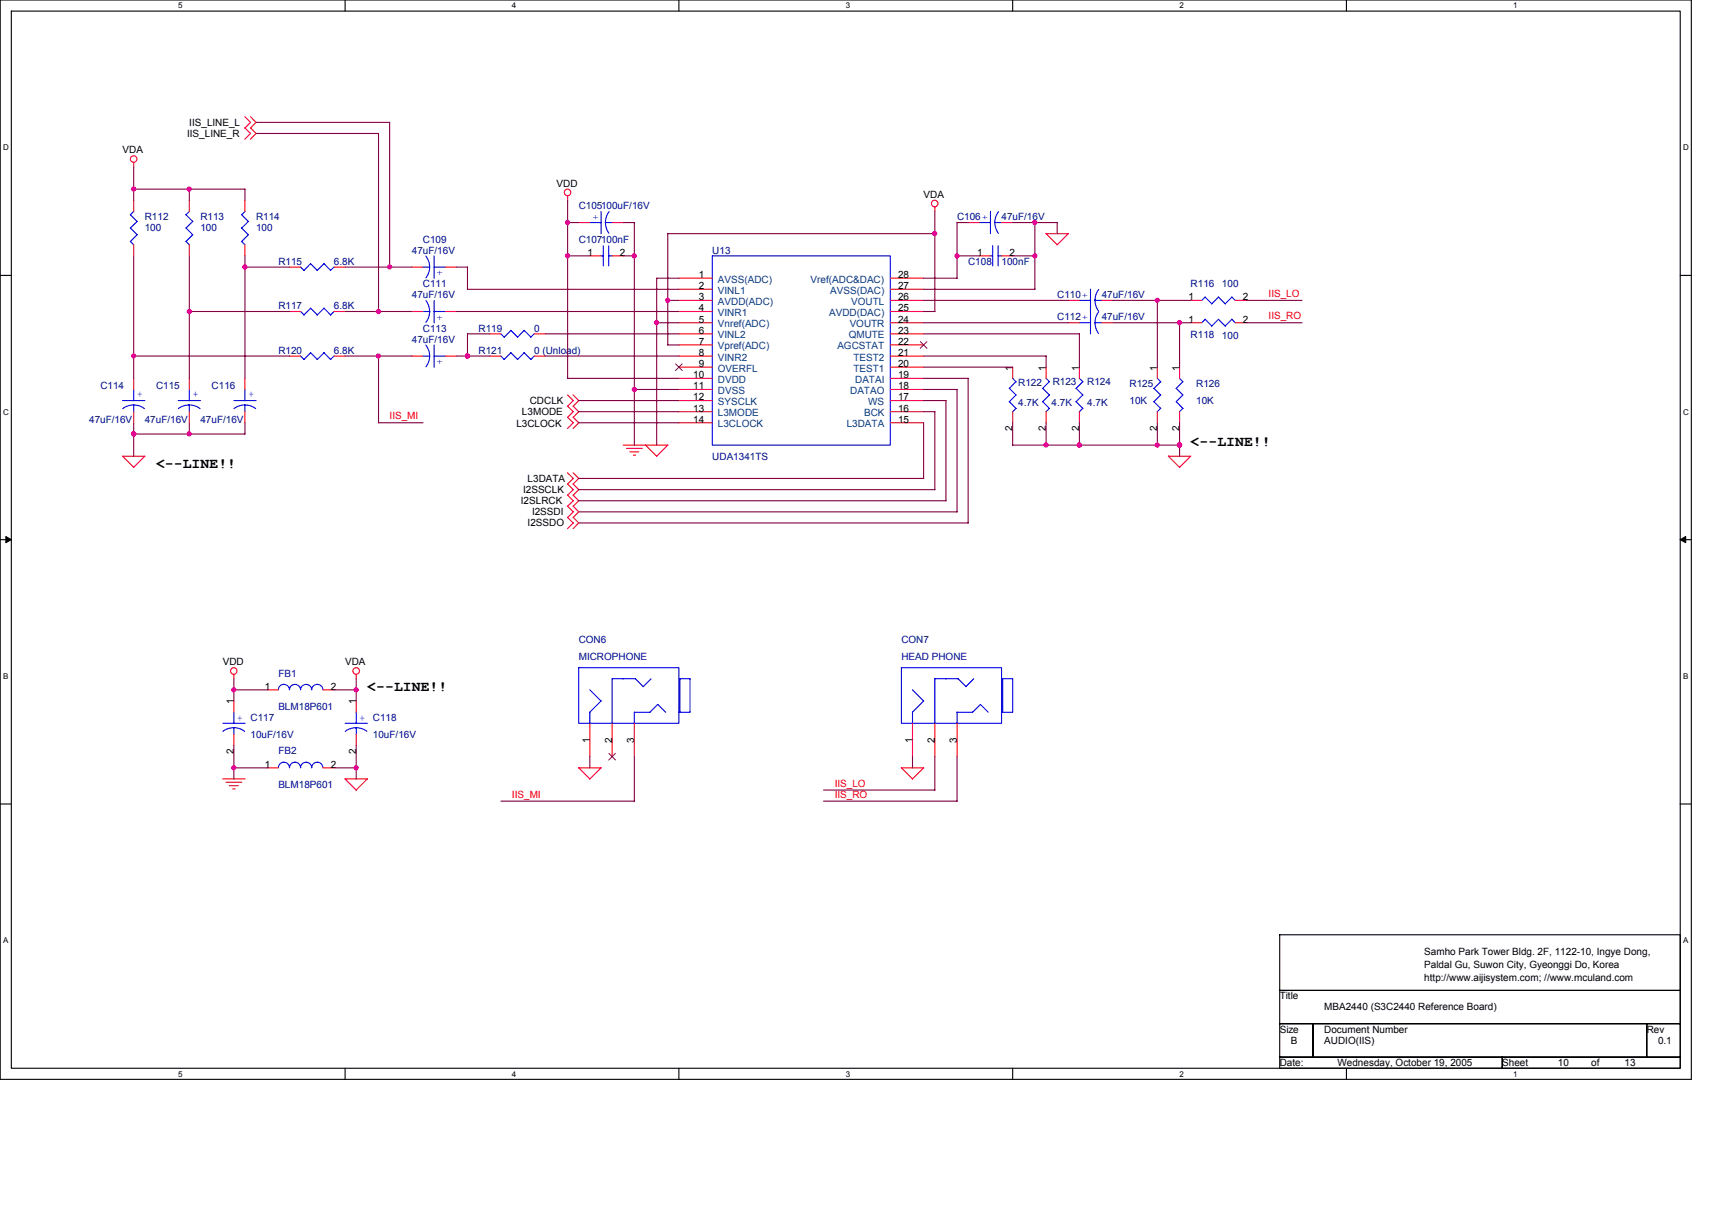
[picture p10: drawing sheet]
<svg xmlns="http://www.w3.org/2000/svg" width="297mm" height="210mm" viewBox="0 0 297 210" stroke-linecap="round" stroke-linejoin="round" font-family="sans-serif">
<path d="M0 0h293.5v187.2h-293.5zM2 1.9h289.5v183.4h-289.5z" fill="none" stroke="#000" stroke-width=".19"/>
<g fill="#fff">
<path d="M30.9 .2h.8v1.6h-.8z"/>
<path d="M30.9 185.5h.8v1.6h-.8z"/>
</g>
<path d="M59.9 0v1.9M59.9 185.3v1.9" fill="none" stroke="#000" stroke-width=".19"/>
<g fill="#fff">
<path d="M88.8 .2h.8v1.6h-.8z"/>
<path d="M88.8 185.5h.8v1.6h-.8z"/>
</g>
<path d="M117.8 0v1.9M117.8 185.3v1.9" fill="none" stroke="#000" stroke-width=".19"/>
<g fill="#fff">
<path d="M146.7 .2h.8v1.6h-.8z"/>
<path d="M146.7 185.5h.8v1.6h-.8z"/>
</g>
<path d="M175.7 0v1.9M175.7 185.3v1.9" fill="none" stroke="#000" stroke-width=".19"/>
<g fill="#fff">
<path d="M204.7 .2h.7v1.6h-.7z"/>
<path d="M204.7 185.5h.7v1.6h-.7z"/>
</g>
<path d="M233.6 0v1.9M233.6 185.3v1.9" fill="none" stroke="#000" stroke-width=".19"/>
<g fill="#fff">
<path d="M262.6 .2h.7v1.6h-.7z"/>
<path d="M262.6 185.5h.7v1.6h-.7z"/>
<path d="M.5 24.8h1v1.6h-1z"/>
<path d="M292 24.8h1v1.6h-1z"/>
<path d="M.5 70.7h1v1.5h-1z"/>
<path d="M292 70.7h1v1.5h-1z"/>
</g>
<path d="M0 47.8h2M291.5 47.8h2" fill="none" stroke="#000" stroke-width=".19"/>
<g fill="#fff">
<path d="M.5 116.5h.9v1.6h-.9z"/>
<path d="M292 116.5h.9v1.6h-.9z"/>
</g>
<path d="M0 93.6h2M291.5 93.6h2" fill="none" stroke="#000" stroke-width=".19"/>
<path d="M1 93.1l1 .5-1 .5zM291.5 93.6l1-.5v1z" fill="#000" stroke="#000" stroke-width=".17"/>
<g fill="#fff">
<path d="M.5 162.4h.9v1.5h-.9z"/>
<path d="M292 162.4h.9v1.5h-.9z"/>
</g>
<path d="M0 139.5h2M291.5 139.5h2M222 162.2h69.5v9.6h-69.5zM222 171.8h69.5v5.8h-69.5zM222 177.6h5.8v5.8h-5.8zM227.8 177.6h57.9v5.8h-57.9zM285.7 177.6h5.8v5.8h-5.8zM222 183.4h38.6v1.9h-38.6zM260.6 183.4h30.9v1.9h-30.9z" fill="none" stroke="#000" stroke-width=".19"/>
<g fill="none" stroke="#f00" stroke-width=".19">
<path d="M23.2 28.2v.8M23.2 34.7v2M32.8 34.7v2M42.5 20.2l1 1-1 1M42.5 22.2l1 1-1 1M42.5 34.7v2M43.5 20.2l.9 1-.9 1M43.5 22.2l.9 1-.9 1M98.5 34v.8M100.4 38.6h1.9M106.2 38.6h1.9M162.2 35.9v.8"/>
<path d="M168 38.6h1.9M173.8 38.6h1.9M23.2 42.5v1.9M32.8 42.5v1.9M42.5 42.5v1.9M50.2 54h2M50.2 46.3h2M58 54h1.9M58 46.3h1.9M71.5 54h1.9M71.5 46.3h1.9M77.3 54h1.9"/>
<path d="M77.3 46.3h1.9M85 57.9h1.9M92.7 57.9h1.9M102.3 44.4h2M106.2 44.4h1.9M117.8 52.1h5.8M117.8 54h5.8M117.8 48.3h5.8M117.8 50.2h5.8M117.8 56h5.8M117.8 57.9h5.8M117.8 59.8h5.8"/>
<path d="M154.5 52.1h5.7M154.5 54h5.7M154.5 48.3h5.7M154.5 50.2h5.7M154.5 56h5.7M154.5 57.9h5.7M154.5 59.8h5.7M169.9 44.4h1.9M173.8 44.4h1.9M185.4 40.5l-2 2M185.4 52.1h1.9M185.4 56h1.9"/>
<path d="M185.4 40.5h-3.9l1.9 2M191.2 52.1h1.9M191.2 56h1.9M206.6 52.1h1.9M206.6 56h1.9M214.3 52.1h1.9M214.3 56h1.9M21.2 79.1l2 2M21.3 79.1h3.8M23.2 65.6v2M23.2 71.4v1.9M25.1 79.1l-1.9 2"/>
<path d="M32.8 65.6v2M32.8 71.4v1.9M42.5 65.6v2M42.5 71.4v1.9M50.2 61.8h2M58 61.8h1.9M71.5 61.8h1.9M77.3 61.8h1.9M85 61.8h1.9M92.7 61.8h1.9M98.5 70.4l1 1-1 1M98.5 72.4l1 .9-1 1"/>
<path d="M98.5 68.5l1 1-1 1M99.4 70.4l1 1-1 1M99.4 72.4l1 .9-1 1M99.4 68.5l1 1-1 1M108.1 77.2h7.8M108.7 77.8h2.7M109.3 78.4h1.5M109.9 79h.4M112 77.2l1.9 1.9M115.9 77.2l-2 2M117.8 61.8h5.8M117.8 63.7h5.8"/>
<path d="M117.8 65.6h5.8M117.8 67.6h5.8M117.8 69.5h5.8M117.8 71.4h5.8M117.8 73.3h5.8M154.5 61.8h5.7M154.5 63.7h5.7M154.5 65.6h5.7M154.5 67.6h5.7M154.5 69.5h5.7M154.5 71.4h5.7M154.5 73.3h5.7"/>
<path d="M175.7 63.7v1.9M175.7 71.4v1.9M181.5 63.7v1.9M181.5 71.4v1.9M187.3 63.7v1.9M187.3 71.4v1.9M200.8 63.7v1.9M200.8 71.4v1.9M202.7 79.1l1.9 2 2-2h-3.9M204.7 63.7v1.9M204.7 71.4v1.9M98.5 82l1 1-1 1"/>
<path d="M98.5 83.9l1 1-1 1M98.5 85.9l1 1-1 .9M98.5 87.8l1 1-1 1M98.5 89.7l1 1-1 1M99.4 82l1 1-1 1M99.4 83.9l1 1-1 1M99.4 85.9l1 1-1 .9M99.4 87.8l1 1-1 1M99.4 89.7l1 1-1 1M40.6 117v.8M46.4 119.7h1.9M56 119.7h2"/>
<path d="M61.8 117v.8M38.6 135.1h3.9M39.2 135.7h2.7M39.8 136.3h1.5M40.4 136.9h.4M40.6 121.6v1.9M40.6 127.4v1.9M46.4 133.2h1.9M56 133.2h2M61.8 121.6v1.9M61.8 127.4v1.9M63.7 135.1l-1.9 2"/>
<path d="M63.8 135.1h-3.9l1.9 2M100.4 133.2l1.9 1.9M100.4 133.2h3.9M102.3 125.5v5.8M104.3 133.2l-2 1.9M106.2 125.5v5.8M110.1 125.5v5.8M156.4 133.2l1.9 1.9M156.4 133.2h3.9M158.3 125.5v5.8M160.2 133.2l-1.9 1.9M162.2 125.5v5.8"/>
<path d="M166 125.5v5.8"/>
<circle cx="23.2" cy="27.6" r=".57"/>
<circle cx="98.5" cy="33.4" r=".57"/>
<circle cx="162.2" cy="35.3" r=".57"/>
<circle cx="40.6" cy="116.4" r=".57"/>
<circle cx="61.8" cy="116.4" r=".57"/>
</g>
<g fill="none" stroke="#00f" stroke-width=".19">
<path d="M22.6 39.5l1.2 1.2M22.6 37.2l1.2 1.2M23.2 36.7l-.6 .6M23.8 38.4l-1.2 1.2M32.3 37.2l1.1 1.2M32.9 36.7l-.6 .6M33.5 38.4l-1.2 1.1 1.1 1.2M41.9 39.5l1.2 1.2M41.9 37.2l1.2 1.2M42.5 36.7l-.6 .6M43.1 38.4l-1.2 1.2M102.3 38.6h2"/>
<path d="M104.3 36.7v3.8M105 38.6h1.2M105.7 36.7l-.4 .7-.3 1.2 .1 .8 .6 1.1M169.9 38.6h2M171.8 36.7v3.8M172.6 38.6h1.2M173.2 36.7l-.4 .7-.2 1.2 .1 .8 .5 1.1M22.6 41.9l.6 .6M23.8 40.7l-1.2 1.2M32.3 41.9l.5 .6M33.5 40.7l-1.2 1.2M41.9 41.9l.6 .6"/>
<path d="M43.1 40.7l-1.2 1.2M52.1 54l.6 .6M52.1 46.3l.6 .6M53.9 53.4l1.2 1.2M53.9 45.7l1.2 1.2M53.9 53.5l-1.2 1.2M53.9 45.7l-1.2 1.2M56.2 53.4l1.2 1.2M56.2 45.7l1.2 1.2M56.2 53.5l-1.2 1.2M56.2 45.7l-1.2 1.2M58 54l-.7 .7"/>
<path d="M58 46.3l-.7 .6M73.4 54h1.1M73.4 46.3h1.1M73.9 59.9l.4 .7 .2 1.1-.1 .9-.5 1M73.9 52.1l.4 .7 .2 1.2-.1 .8-.5 1.1M73.9 44.4l.4 .7 .2 1.2-.1 .8-.5 1.1M75.3 54h2M75.3 46.3h2M75.3 44.4v3.9M75.3 52.1v3.9M75.3 59.8v3.9M86.9 57.9l.6 .6"/>
<path d="M88.6 57.3l1.2 1.2M88.6 57.3l-1.1 1.2M90.9 57.3l1.2 1.2M90.9 57.3l-1.1 1.2M92.7 57.9l-.6 .6M104.3 44.4h.4M104.7 42.6v3.5M105.6 44.4h.6M105.6 42.6v3.5M123.6 44.4h30.9v32.8h-30.9zM171.8 44.4h.5M172.2 42.6v3.5"/>
<path d="M173.2 44.4h.6M173.2 42.6v3.5M187.3 52.1h1.9M187.3 56h1.9M189.2 50.2v7.7M190 52.1h1.2M190 56h1.2M190.6 50.2l-.4 .7-.2 1.2 .1 .8 .5 1.1M190.6 54.1l-.4 .7-.2 1.1 .1 .9 .5 1M208.5 52.1l.6-.6 1.2 1.2M208.5 56l.6-.6 1.2 1.2M210.2 52.7l1.2-1.2 1.2 1.2"/>
<path d="M214.3 52.1l-.5-.6-1.2 1.2M214.3 56l-.5-.6-1.2 1.2-1.2-1.2-1.2 1.2M21.3 69.5h3.8M21.3 70.9l.7-.4 1.2-.2 1.2 .2 .7 .4M23.2 67.6v1.9M23.2 70.3v1.1M30.9 69.5h3.9M30.9 70.9l.7-.4 1.2-.2 1.2 .2 .7 .4M32.8 67.6v1.9M32.8 70.3v1.1M40.6 69.5h3.8M40.6 70.9l.7-.4 1.2-.2 1.2 .2 .7 .4"/>
<path d="M42.5 67.6v1.9M42.5 70.3v1.1M52.1 61.7l.6 .7M53.9 61.2l1.1 1.2 1.2-1.2M53.9 61.2l-1.2 1.2M56.2 61.2l1.1 1.2 .7-.6M73.4 61.8h1.1M75.3 61.8h2M86.9 61.7l.6 .7M88.6 61.2l1.2 1.2 1.1-1.2M88.6 61.2l-1.1 1.2M90.9 61.2l1.2 1.2"/>
<path d="M92.7 61.8l-.6 .6M175.1 67.4l1.2 1.1-1.2 1.2M175.1 69.7l1.2 1.2M175.7 65.6l.6 .6M176.3 66.2l-1.2 1.2M176.3 70.8l-.6 .6M180.9 67.4l1.2 1.1-1.2 1.2M180.9 69.7l1.2 1.2M181.5 65.6l.6 .6M182.1 66.2l-1.2 1.2M182.1 70.8l-.6 .6M186.7 67.4l1.2 1.1"/>
<path d="M186.7 69.7l1.2 1.2M187.3 65.6l.6 .6M187.9 66.2l-1.2 1.2M187.9 68.5l-1.2 1.2M187.9 70.8l-.6 .6M200.2 67.4l1.2 1.1-1.2 1.2M200.2 69.7l1.2 1.2M200.8 65.6l.6 .6M201.4 66.2l-1.2 1.2M201.4 70.8l-.6 .6M204.1 67.4l1.1 1.1M204.1 69.7l1.1 1.2"/>
<path d="M204.7 65.6l.5 .6M205.2 66.2l-1.1 1.2M205.2 68.5l-1.1 1.2M205.2 70.8l-.6 .6M48.3 119.7a.96 .96 0 0 1 1-1 .96 .96 0 0 1 .9 1 .96 .96 0 0 1 1-1 .96 .96 0 0 1 1 1 .96 .96 0 0 1 .9-1 .96 .96 0 0 1 1 1 .97 .97 0 0 1 1-1 .97 .97 0 0 1 .9 1M100.4 115.8h17.4v9.7h-17.4zM102.3 119.7l2 1.9M106.2 117.8h4.1M106.2 117.8v7.7M110.2 117.7l1.4 1.4 1.4-1.3M118 117.8h1.7M118 117.8v5.8"/>
<path d="M119.7 117.7v5.8h-1.9M156.4 115.8h17.4v9.7h-17.4zM158.3 119.7l1.9 1.9M166.2 117.7l1.4 1.4M166.2 117.8h-4v7.7M168.9 117.8l-1.3 1.3M173.9 117.8h1.8M174 117.8v5.8M175.7 117.7v5.8h-1.9M38.6 125.5h3.9M38.7 126.9l.7-.4 1.2-.3 1.1 .3 .7 .4M40.6 123.5v2"/>
<path d="M40.6 126.2v1.2M48.3 133.2a.96 .96 0 0 1 1-1 .96 .96 0 0 1 .9 1 .96 .96 0 0 1 1-1 .96 .96 0 0 1 1 1 .96 .96 0 0 1 .9-1 .96 .96 0 0 1 1 1 .97 .97 0 0 1 1-1 .97 .97 0 0 1 .9 1M59.9 125.5h3.9M59.9 126.9l.7-.4 1.2-.3 1.2 .3 .7 .4M61.8 123.5v2M61.8 126.2v1.2M104.3 121.6l-2 1.9v2M112.8 123.6l1.3-1.4 1.4 1.4M112.8 123.5h-2.8l.1 2M160.3 121.6l-2 1.9v2M168.7 123.6l1.4-1.4 1.4 1.4M168.8 123.5h-2.8v2"/>
</g>
<path d="M159.7 59.3l1.1 1.1M160.8 59.3l-1.1 1.1M117.2 63.1l1.2 1.2M118.4 63.1l-1.2 1.2M105.6 130.7l1.2 1.1M106.8 130.7l-1.2 1.1" fill="none" stroke="#804000" stroke-width=".17"/>
<g fill="none" stroke="#800040" stroke-width=".19">
<path d="M23.2 29v5.8M23.2 32.8h19.3v2M32.8 32.8v2M44.4 23.2h21.3v30.9M44.4 21.2h23.2v25.2M98.5 38.6h1.9M98.5 34.7v31M108.1 38.6h2M110.1 38.6v38.6M162.2 36.7v17.4M168 38.6h-2v9.7M175.7 38.6h7.7v2"/>
<path d="M179.6 38.6v11.6M23.2 44.4v21.3M32.8 54h17.4M32.8 44.4v21.3M42.5 46.3h7.7M42.5 44.4v21.3M59.9 54h11.6M59.9 46.3h11.6M79.2 46.3h1.9v3.9h36.7M79.2 54h38.6M85 57.9h-3.9v3.9M94.6 57.9h23.2"/>
<path d="M98.5 44.4h3.9M108.1 44.4h2M113.9 56h3.9M115.9 52.1h1.9M117.8 48.3h-3.9v28.9M160.2 57.9h27.1v5.8M160.2 52.1h25.2M160.2 56h25.2M160.2 50.2h19.4M160.2 54h2M160.2 48.3h5.9M162.2 40.5h-46.3v19.4l1.9-.1"/>
<path d="M166 44.4h3.9M175.7 44.4h3.9M193.1 52.1h13.5M193.1 56h13.5M200.8 52.1v11.6M204.7 56v7.7M216.2 52.1h9.7M216.2 56h9.7M23.2 73.3v5.9M23.2 61.8h27M32.8 73.3v2M42.5 73.3v2h-19.3"/>
<path d="M59.9 61.8h11.6M65.7 61.8v11.5h7.7M79.2 61.8h5.8M94.6 61.8h23.2M98.5 65.6h19.3M100.4 73.3h17.4M100.4 69.5h17.4M100.4 71.4h17.4M110.1 67.6h7.7M160.2 65.6h7.8v25.1M160.2 69.5h3.9v17.4h-63.7M160.2 63.7h15.5"/>
<path d="M160.2 61.8h21.3M160.2 71.4h2M160.2 73.3v9.7M160.2 67.6h5.9M162.2 71.4v13.6M166 67.6v21.2M175.7 77.2h29M175.7 73.3v3.9M181.5 61.8v1.9M181.5 73.3v3.9M187.3 73.3v3.9M200.8 73.3v3.9"/>
<path d="M204.7 73.3v5.9M100.4 88.8h65.7M100.4 90.7h67.6M100.4 84.9h61.8M100.4 83h59.9M40.6 117.8v3.8M40.6 119.7h5.8M58 119.7h3.8M61.8 117.8v3.8M40.6 129.3v5.8M40.6 133.2h5.8M58 133.2h3.8"/>
<path d="M61.8 129.3v5.8M86.9 139h23.2M102.3 131.3v1.9M110.1 131.3v7.7M142.9 139h23.2M142.9 137.1h19.3M158.3 131.3v1.9M162.2 131.3v5.8M166 131.3v7.7"/>
</g>
<g fill="#f0f" stroke="#f0f" stroke-width=".19">
<circle cx="23.2" cy="75.3" r=".38"/>
<circle cx="204.6" cy="56" r=".38"/>
<circle cx="204.6" cy="77.2" r=".38"/>
<circle cx="81.1" cy="61.8" r=".38"/>
<circle cx="181.5" cy="77.2" r=".38"/>
<circle cx="23.2" cy="61.8" r=".38"/>
<circle cx="113.9" cy="56" r=".38"/>
<circle cx="98.5" cy="38.6" r=".38"/>
<circle cx="65.7" cy="61.8" r=".38"/>
<circle cx="166" cy="44.4" r=".38"/>
<circle cx="179.6" cy="44.4" r=".38"/>
<circle cx="200.8" cy="52.1" r=".38"/>
<circle cx="200.8" cy="77.2" r=".38"/>
<circle cx="61.8" cy="133.2" r=".38"/>
<circle cx="187.3" cy="77.2" r=".38"/>
<circle cx="110" cy="67.6" r=".38"/>
<circle cx="98.5" cy="44.4" r=".38"/>
<circle cx="179.6" cy="38.6" r=".38"/>
<circle cx="110" cy="44.4" r=".38"/>
<circle cx="40.6" cy="133.2" r=".38"/>
<circle cx="115.8" cy="52.1" r=".38"/>
<circle cx="23.2" cy="32.8" r=".38"/>
<circle cx="40.6" cy="119.7" r=".38"/>
<circle cx="162.2" cy="40.5" r=".38"/>
<circle cx="61.8" cy="119.7" r=".38"/>
<circle cx="42.5" cy="46.3" r=".38"/>
<circle cx="32.8" cy="54" r=".38"/>
<circle cx="32.8" cy="32.8" r=".38"/>
<circle cx="32.8" cy="75.3" r=".38"/>
<circle cx="67.6" cy="46.3" r=".38"/>
<circle cx="65.7" cy="54" r=".38"/>
</g>
<g font-size="2.5">
<text x="206.6" y="77.4">&lt;--LINE!!</text>
<text x="27.1" y="81.3">&lt;--LINE!!</text>
<text x="63.7" y="119.9">&lt;--LINE!!</text>
</g>
<g font-size="1.7">
<text x="32.5" y="23.7">IIS_LINE_R</text>
<text x="32.8" y="21.8">IIS_LINE_L</text>
<text x="21.3" y="26.6">VDA</text>
<text x="96.6" y="32.4">VDD</text>
<text x="160.2" y="34.4">VDA</text>
<text x="102" y="44.4">1</text>
<text x="107.6" y="44.4">2</text>
<text x="169.5" y="44.4">1</text>
<text x="175.1" y="44.4">2</text>
<text x="121.3" y="48.2">1</text>
<text x="121.3" y="50.2">2</text>
<text x="121.3" y="52.1">3</text>
<text x="155.8" y="52.1">26</text>
<text x="155.8" y="50.2">27</text>
<text x="155.8" y="48.2">28</text>
<text x="206.2" y="52.1">1</text>
<text x="215.7" y="52.1">2</text>
<text x="121.3" y="54">4</text>
<text x="121.3" y="56">5</text>
<text x="121.3" y="57.9">6</text>
<text x="121.3" y="59.8">7</text>
<text x="155.8" y="59.8">22</text>
<text x="155.8" y="57.9">23</text>
<text x="155.8" y="56">24</text>
<text x="155.8" y="54">25</text>
<text x="206.2" y="56">1</text>
<text x="215.7" y="56">2</text>
<text x="120.3" y="65.6">10</text>
<text x="121.3" y="61.7">8</text>
<text x="121.3" y="63.7">9</text>
<text x="155.8" y="65.6">19</text>
<text x="155.8" y="63.7">20</text>
<text x="155.8" y="61.7">21</text>
<text x="175.7" y="64.3" transform="rotate(-90 175.7 64.3)">1</text>
<text x="181.5" y="64.3" transform="rotate(-90 181.5 64.3)">1</text>
<text x="187.3" y="64.3" transform="rotate(-90 187.3 64.3)">1</text>
<text x="200.8" y="64.3" transform="rotate(-90 200.8 64.3)">1</text>
<text x="204.6" y="64.3" transform="rotate(-90 204.6 64.3)">1</text>
<text x="91.9" y="70.1">CDCLK</text>
<text x="120.3" y="67.5">11</text>
<text x="120.3" y="69.5">12</text>
<text x="120.3" y="71.4">13</text>
<text x="155.8" y="71.4">16</text>
<text x="155.8" y="69.5">17</text>
<text x="155.8" y="67.5">18</text>
<text x="89.6" y="74.1">L3CLOCK</text>
<text x="90.6" y="72">L3MODE</text>
<text x="120.3" y="73.3">14</text>
<text x="155.8" y="73.3">15</text>
<text x="175.7" y="74.8" transform="rotate(-90 175.7 74.8)">2</text>
<text x="181.5" y="74.8" transform="rotate(-90 181.5 74.8)">2</text>
<text x="187.3" y="74.8" transform="rotate(-90 187.3 74.8)">2</text>
<text x="200.8" y="74.8" transform="rotate(-90 200.8 74.8)">2</text>
<text x="204.6" y="74.8" transform="rotate(-90 204.6 74.8)">2</text>
<text x="91.5" y="83.6">L3DATA</text>
<text x="90.4" y="87.4">I2SLRCK</text>
<text x="90.8" y="85.5">I2SSCLK</text>
<text x="92.3" y="89.4">I2SSDI</text>
<text x="91.5" y="91.3">I2SSDO</text>
<text x="38.6" y="115.4">VDD</text>
<text x="46" y="119.7">1</text>
<text x="57.4" y="119.7">2</text>
<text x="59.9" y="115.4">VDA</text>
<text x="40.6" y="122.2" transform="rotate(-90 40.6 122.2)">1</text>
<text x="61.8" y="122.2" transform="rotate(-90 61.8 122.2)">1</text>
<text x="40.6" y="130.8" transform="rotate(-90 40.6 130.8)">2</text>
<text x="61.8" y="130.8" transform="rotate(-90 61.8 130.8)">2</text>
<text x="102.3" y="128.8" transform="rotate(-90 102.3 128.8)">1</text>
<text x="106.2" y="128.8" transform="rotate(-90 106.2 128.8)">2</text>
<text x="110" y="128.8" transform="rotate(-90 110 128.8)">3</text>
<text x="158.3" y="128.8" transform="rotate(-90 158.3 128.8)">1</text>
<text x="162.2" y="128.8" transform="rotate(-90 162.2 128.8)">2</text>
<text x="166" y="128.8" transform="rotate(-90 166 128.8)">3</text>
<text x="46" y="133.2">1</text>
<text x="57.4" y="133.2">2</text>
<text x="247.1" y="165.6">Samho Park Tower Bldg. 2F, 1122-10, Ingye Dong,</text>
<text x="247.1" y="167.9">Paldal Gu, Suwon City, Gyeonggi Do, Korea</text>
<text x="222" y="173.4">Title</text>
<text x="247.1" y="170.2">http://www.aijisystem.com; //www.mculand.com</text>
<text x="222" y="179.1">Size</text>
<text x="229.8" y="175.3">MBA2440 (S3C2440 Reference Board)</text>
<text x="229.8" y="179.1">Document Number</text>
<text x="285.7" y="179.1">Rev</text>
<text x="222" y="184.9">Date:</text>
<text x="224" y="181.1">B</text>
<text x="229.8" y="181.1">AUDIO(IIS)</text>
<text x="232.1" y="184.9">Wednesday, October 19, 2005</text>
<text x="260.6" y="184.9">Sheet</text>
<text x="270.3" y="184.9">10</text>
<text x="276.1" y="184.9">of</text>
<text x="281.9" y="184.9">13</text>
<text x="287.7" y="181.1">0.1</text>
</g>
<g font-size="1.7" fill="#000080">
<text x="25.1" y="38.2">R112</text>
<text x="25.1" y="40.2">100</text>
<text x="34.8" y="38.2">R113</text>
<text x="34.8" y="40.2">100</text>
<text x="44.4" y="38.2">R114</text>
<text x="44.4" y="40.2">100</text>
<text x="100.4" y="36.3">C105100uF/16V</text>
<text x="166" y="38.2">C106</text>
<text x="173.8" y="38.2">47uF/16V</text>
<text x="48.3" y="45.9">R115</text>
<text x="57.9" y="45.9">6.8K</text>
<text x="71.5" y="44">47uF/16V</text>
<text x="73.4" y="42.1">C109</text>
<text x="100.4" y="42.1">C107100nF</text>
<text x="123.6" y="44">U13</text>
<text x="168" y="45.9">C108</text>
<text x="173.8" y="45.9">100nF</text>
<text x="48.3" y="53.7">R117</text>
<text x="57.9" y="53.7">6.8K</text>
<text x="71.5" y="51.7">47uF/16V</text>
<text x="73.4" y="49.8">C111</text>
<text x="183.4" y="51.7">C110</text>
<text x="191.2" y="51.7">47uF/16V</text>
<text x="206.6" y="49.8">R116</text>
<text x="212" y="49.8">100</text>
<text x="71.5" y="59.5">47uF/16V</text>
<text x="73.4" y="57.5">C113</text>
<text x="83" y="57.5">R119</text>
<text x="92.7" y="57.5">0</text>
<text x="183.4" y="55.6">C112</text>
<text x="191.2" y="55.6">47uF/16V</text>
<text x="206.6" y="58.7">R118</text>
<text x="212" y="58.9">100</text>
<text x="48.3" y="61.4">R120</text>
<text x="57.9" y="61.4">6.8K</text>
<text x="83" y="61.4">R121</text>
<text x="92.7" y="61.4">0 (Unload)</text>
<text x="17.4" y="67.6">C114</text>
<text x="27.1" y="67.6">C115</text>
<text x="36.7" y="67.6">C116</text>
<text x="176.7" y="67">R122</text>
<text x="176.7" y="70.5">4.7K</text>
<text x="182.5" y="70.5">4.7K</text>
<text x="182.6" y="66.8">R123</text>
<text x="188.6" y="66.8">R124</text>
<text x="188.6" y="70.5">4.7K</text>
<text x="196" y="67.2">R125</text>
<text x="196" y="70.1">10K</text>
<text x="207.6" y="67.2">R126</text>
<text x="207.6" y="70.1">10K</text>
<text x="15.5" y="73.3">47uF/16V</text>
<text x="25.1" y="73.3">47uF/16V</text>
<text x="34.8" y="73.3">47uF/16V</text>
<text x="123.6" y="79.7">UDA1341TS</text>
<text x="100.4" y="111.6">CON6</text>
<text x="156.4" y="111.6">CON7</text>
<text x="48.3" y="117.4">FB1</text>
<text x="100.4" y="114.5">MICROPHONE</text>
<text x="156.4" y="114.5">HEAD PHONE</text>
<text x="43.5" y="125.1">C117</text>
<text x="48.3" y="123.1">BLM18P601</text>
<text x="64.7" y="125.1">C118</text>
<text x="43.5" y="128">10uF/16V</text>
<text x="48.3" y="130.9">FB2</text>
<text x="64.7" y="128">10uF/16V</text>
<text x="48.3" y="136.7">BLM18P601</text>
</g>
<g font-size="1.7" fill="#00f">
<text x="103.8" y="38.2" transform="rotate(-90 103.8 38.2)">+</text>
<text x="171.4" y="38.2" transform="rotate(-90 171.4 38.2)">+</text>
<text x="75.8" y="46.9" transform="rotate(90 75.8 46.9)">+</text>
<text x="188.8" y="51.7" transform="rotate(-90 188.8 51.7)">+</text>
<text x="75.8" y="54.6" transform="rotate(90 75.8 54.6)">+</text>
<text x="188.8" y="55.6" transform="rotate(-90 188.8 55.6)">+</text>
<text x="75.8" y="62.4" transform="rotate(90 75.8 62.4)">+</text>
<text x="23.8" y="68.9">+</text>
<text x="33.4" y="68.9">+</text>
<text x="43.1" y="68.9">+</text>
<text x="41.1" y="125.1">+</text>
<text x="62.4" y="125.1">+</text>
</g>
<g font-size="1.7" fill="#004080">
<text x="124.6" y="49">AVSS(ADC)</text>
<text x="124.6" y="51">VINL1</text>
<text x="124.6" y="52.9">AVDD(ADC)</text>
<text x="140.6" y="49">Vref(ADC&amp;DAC)</text>
<text x="144" y="51">AVSS(DAC)</text>
<text x="147.7" y="52.9">VOUTL</text>
<text x="124.6" y="54.8">VINR1</text>
<text x="124.6" y="56.8">Vnref(ADC)</text>
<text x="124.6" y="58.7">VINL2</text>
<text x="143.9" y="54.8">AVDD(DAC)</text>
<text x="147.3" y="58.7">QMUTE</text>
<text x="147.4" y="56.8">VOUTR</text>
<text x="124.6" y="60.6">Vpref(ADC)</text>
<text x="124.6" y="62.5">VINR2</text>
<text x="124.6" y="64.5">OVERFL</text>
<text x="145.3" y="60.6">AGCSTAT</text>
<text x="148.1" y="64.5">TEST1</text>
<text x="148.1" y="62.5">TEST2</text>
<text x="124.6" y="66.4">DVDD</text>
<text x="124.6" y="68.3">DVSS</text>
<text x="124.6" y="70.3">SYSCLK</text>
<text x="147.5" y="68.3">DATAO</text>
<text x="148.4" y="66.4">DATAI</text>
<text x="150.6" y="70.3">WS</text>
<text x="124.6" y="72.2">L3MODE</text>
<text x="124.6" y="74.1">L3CLOCK</text>
<text x="146.9" y="74.1">L3DATA</text>
<text x="149.9" y="72.2">BCK</text>
</g>
<g font-size="1.7" fill="#f00">
<text x="220.1" y="51.5">IIS_LO</text>
<text x="220.1" y="55.4">IIS_RO</text>
<text x="67.6" y="72.8">IIS_MI</text>
<text x="144.8" y="136.5">IIS_LO</text>
<text x="88.8" y="138.4">IIS_MI</text>
<text x="144.8" y="138.4">IIS_RO</text>
</g>
<g font-size="1.4">
<text x="30.9" y="1.5">5</text>
<text x="88.8" y="1.5">4</text>
<text x="146.7" y="1.5">3</text>
<text x="204.7" y="1.5">2</text>
<text x="262.6" y="1.5">1</text>
<text x=".5" y="26.1">D</text>
<text x="292" y="26.1">D</text>
<text x=".5" y="71.9">C</text>
<text x="292" y="71.9">C</text>
<text x=".5" y="117.8">B</text>
<text x="292" y="117.8">B</text>
<text x=".5" y="163.6">A</text>
<text x="292" y="163.6">A</text>
<text x="30.9" y="186.8">5</text>
<text x="88.8" y="186.8">4</text>
<text x="146.7" y="186.8">3</text>
<text x="204.7" y="186.8">2</text>
<text x="262.6" y="186.8">1</text>
</g>
</svg>
